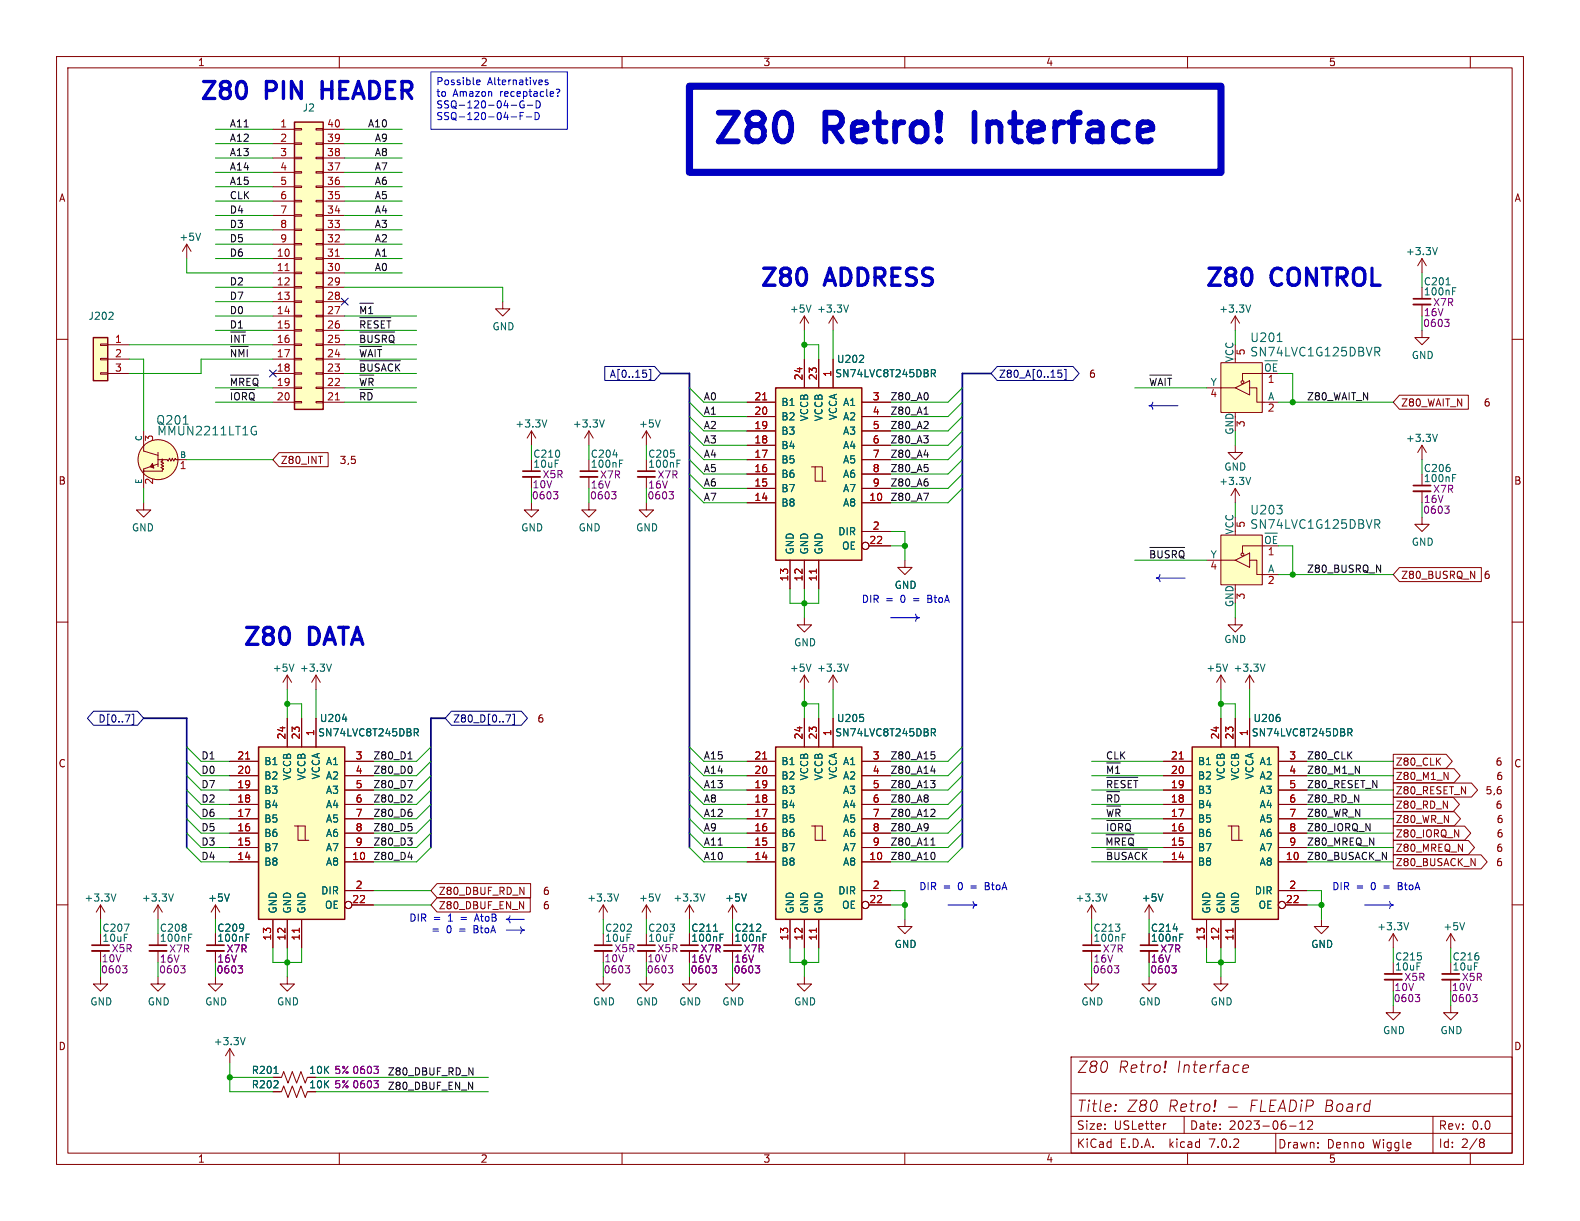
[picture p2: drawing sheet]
<svg xmlns="http://www.w3.org/2000/svg" width="279mm" height="216mm" viewBox="0 0 279 216" stroke-linecap="round" stroke-linejoin="round" font-family="sans-serif">
<g fill="none" stroke="#840000" stroke-width=".18">
<path d="M10 10h259.4v195.9h-259.4zM12 12h255.4v191.9h-255.4zM60 10v2M110 10v2M160 10v2M210 10v2M260 10v2M48.3 22.9h3.8M48.3 25.4h3.8M48.3 27.9h3.8M48.3 38.1h3.8M48.3 35.6h3.8"/>
<path d="M48.3 33h3.8M48.3 30.5h3.8M52.1 38h1.2v.2h-1.2zM52.1 35.4h1.2v.3h-1.2zM52.1 32.9h1.2v.2h-1.2zM52.1 30.4h1.2v.2h-1.2zM52.1 27.8h1.2v.3h-1.2zM52.1 25.3h1.2v.2h-1.2zM52.1 22.7h1.2v.3h-1.2zM55.9 38h1.2v.2h-1.2zM55.9 35.4h1.2v.3h-1.2zM55.9 32.9h1.2v.2h-1.2z"/>
<path d="M55.9 30.4h1.2v.2h-1.2zM55.9 27.8h1.2v.3h-1.2zM55.9 25.3h1.2v.2h-1.2zM55.9 22.7h1.2v.3h-1.2zM57.1 22.9h3.9M57.1 25.4h3.9M57.1 27.9h3.9M57.1 38.1h3.9M57.1 35.6h3.9M57.1 33h3.9M57.1 30.5h3.9M10 60h2"/>
<path d="M33 43.2l-.7 1.3M33 43.2v2.5M33 43.2l.8 1.3M48.3 45.7h3.8M48.3 48.3h3.8M48.3 50.8h3.8M48.3 53.3h3.8M48.3 55.9h3.8M48.3 58.4h3.8M48.3 43.2h3.8M48.3 40.6h3.8M52.1 58.3h1.2v.2h-1.2z"/>
<path d="M52.1 55.8h1.2v.2h-1.2zM52.1 53.2h1.2v.3h-1.2zM52.1 50.7h1.2v.2h-1.2zM52.1 48.1h1.2v.3h-1.2zM52.1 45.6h1.2v.2h-1.2zM52.1 43.1h1.2v.2h-1.2zM52.1 40.5h1.2v.3h-1.2zM55.9 58.3h1.2v.2h-1.2zM55.9 55.8h1.2v.2h-1.2zM55.9 53.2h1.2v.3h-1.2zM55.9 50.7h1.2v.2h-1.2zM55.9 48.1h1.2v.3h-1.2z"/>
<path d="M55.9 45.6h1.2v.2h-1.2zM55.9 43.1h1.2v.2h-1.2zM55.9 40.5h1.2v.3h-1.2zM57.1 45.7h3.9M57.1 48.3h3.9M57.1 50.8h3.9M57.1 53.3h3.9M57.1 55.9h3.9M57.1 58.4h3.9M57.1 43.2h3.9M57.1 40.6h3.9M88.9 53.3v1.3h1.3l-1.3 1.3-1.3-1.3h1.3"/>
<path d="M142.2 55.9v2.5M142.2 55.9l-.7 1.3M142.2 55.9l.8 1.3M147.3 55.9v2.5M147.3 55.9l-.7 1.3M147.3 55.9l.8 1.3M218.4 55.9l.8 1.3M218.4 55.9v2.5M218.4 55.9l-.7 1.3M251.5 58.4v1.3h1.2l-1.2 1.3-1.3-1.3h1.3M251.5 45.7v2.6M251.5 53.8v2.1"/>
<path d="M251.5 45.7l-.8 1.3M251.5 45.7l.7 1.3M267.4 60h2M17.8 65.9h1.2v.3h-1.2zM17.8 63.4h1.2v.2h-1.2zM17.8 60.8h1.2v.3h-1.2zM19 61h3.9M19 63.5h3.9M19 66h3.9M25.4 76.2v3.6l2.5 .7M27.9 80v2.6M48.3 61h3.8"/>
<path d="M48.3 63.5h3.8M48.3 66h3.8M48.3 68.6h3.8M48.3 71.1h3.8M52.1 71h1.2v.2h-1.2zM52.1 68.5h1.2v.2h-1.2zM52.1 65.9h1.2v.3h-1.2zM52.1 63.4h1.2v.2h-1.2zM52.1 60.8h1.2v.3h-1.2zM55.9 71h1.2v.2h-1.2zM55.9 68.5h1.2v.2h-1.2zM55.9 65.9h1.2v.3h-1.2z"/>
<path d="M55.9 63.4h1.2v.2h-1.2zM55.9 60.8h1.2v.3h-1.2zM57.1 61h3.9M57.1 63.5h3.9M57.1 66h3.9M57.1 68.6h3.9M57.1 71.1h3.9M94 76.2l-.8 1.3M94 76.2v2.5M94 76.2l.7 1.3M104.1 76.2v2.5M104.1 76.2l-.7 1.3"/>
<path d="M104.1 76.2l.8 1.3M114.3 76.2v2.5M114.3 76.2l-.8 1.3M114.3 76.2l.8 1.3M132.1 71.1h5.1M132.1 78.7h5.1M132.1 76.2h5.1M132.1 73.7h5.1M142.2 63.5v5.1M144.8 63.5v5.1M147.3 63.5v5.1M152.4 71.1h5.1"/>
<path d="M152.4 78.7h5.1M152.4 76.2h5.1M152.4 73.7h5.1M213.4 68.6h5M215.9 64.1h7.3v8.8h-7.3zM218.4 68.6l2.6-1.3v2.6zM218.4 78.7v1.3h-1.2l1.2 1.3 1.3-1.3h-1.3M221 68.6h1.2v2.5h3.9M223.5 66h-3.8v1.3M247.5 69.9h12.2v2.5h-12.2l-1.1-1.3zM251.5 78.7v2.6M251.5 78.7l-.8 1.3"/>
<path d="M251.5 78.7l.7 1.3M25.4 88.9v1.3h-1.3l1.3 1.2 1.3-1.2h-1.3M27.9 81.3h1.7l.1 .2 .3-.5 .2 .5 .3-.5 .2 .5 .3-.5 .1 .3h.6M27.9 82l-2.5 .9v3.5M28.7 81.3v.2l-.3 .2 .6 .2-.6 .3 .6 .2-.6 .3 .6 .2-.3 .2v.2h-3.3M49.3 80h8.7v2.5h-8.7l-1-1.2zM94 88.9v1.3h1.2l-1.2 1.2-1.3-1.2h1.3M94 84.3v2.1M104.1 88.9v1.3h1.3l-1.3 1.2-1.2-1.2h1.2M104.1 84.3v2.1M114.3 88.9v1.3h1.3l-1.3 1.2-1.3-1.2h1.3M114.3 84.3v2.1"/>
<path d="M132.1 88.9h5.1M132.1 86.4h5.1M132.1 83.8h5.1M132.1 81.3h5.1M139.7 99.1v5M142.2 99.1v5M143.5 82.6h.6v2.5h1.9M144.1 82.6h1.3v2.5M144.8 99.1v5M152.4 88.9h5.1M152.4 86.4h5.1M152.4 83.8h5.1"/>
<path d="M152.4 81.3h5.1M152.4 94h5.1M153.7 96.5h3.8M160 99.1v1.2h1.3l-1.3 1.3-1.3-1.3h1.3M213.4 99.1h5M215.9 94.6h7.3v8.8h-7.3zM218.4 99.1l2.6-1.3v2.5zM218.4 86.4v2.5M218.4 86.4l.8 1.2M218.4 86.4l-.7 1.2M221 99.1h1.2v2.5h3.9M223.5 96.5h-3.8v1.3"/>
<path d="M251.5 91.4v1.3h1.2l-1.2 1.3-1.3-1.3h1.3M251.5 86.9v2M10 110h2M50.8 119.4l-.8 1.3M50.8 119.4v2.5M50.8 119.4l.8 1.3M55.9 119.4l-.8 1.3M55.9 119.4v2.5M55.9 119.4l.7 1.3M142.2 109.2v1.3h1.3l-1.3 1.3-1.2-1.3h1.2M142.2 119.4l-.7 1.3M142.2 119.4v2.5"/>
<path d="M142.2 119.4l.8 1.3M147.3 119.4v2.5M147.3 119.4l-.7 1.3M147.3 119.4l.8 1.3M215.9 119.4l-.8 1.3M215.9 119.4v2.5M215.9 119.4l.8 1.3M218.4 109.2v1.3h-1.2l1.2 1.3 1.3-1.3h-1.3M221 119.4l-.8 1.3M221 119.4v2.5M221 119.4l.7 1.3M247.5 100.4h14.5v2.4h-14.5l-1.1-1.2z"/>
<path d="M267.4 110h2M40.6 139.7h5.1M40.6 137.2h5.1M40.6 134.6h5.1M50.8 127v5.1M53.3 127v5.1M55.9 127v5.1M61 139.7h5M61 137.2h5M61 134.6h5M132.1 139.7h5.1M132.1 137.2h5.1"/>
<path d="M132.1 134.6h5.1M142.2 127v5.1M144.8 127v5.1M147.3 127v5.1M152.4 139.7h5.1M152.4 137.2h5.1M152.4 134.6h5.1M205.7 139.7h5.1M205.7 137.2h5.1M205.7 134.6h5.1M215.9 127v5.1M218.4 127v5.1"/>
<path d="M221 127v5.1M226.1 139.7h5M226.1 137.2h5M226.1 134.6h5M246.4 138.5h13.8l1.1 1.2-1.1 1.2h-13.8zM246.4 135.9h10.7l1.1 1.3-1.1 1.2h-10.7zM246.4 133.4h9.3l1.1 1.2-1.1 1.3h-9.3zM255.4 136.6l.7 1.2v-1.2M10 160h2M40.6 152.4h5.1M40.6 149.9h5.1M40.6 147.3h5.1"/>
<path d="M40.6 144.8h5.1M40.6 142.2h5.1M52.1 146.1h.6v2.5h1.9M52.7 146.1h1.3v2.5M61 152.4h5M61 149.9h5M61 147.3h5M61 144.8h5M61 142.2h5M61 157.5h5M77.3 156.2h16.5v2.5h-16.5l-1.1-1.2zM77.3 158.8h16.5v2.5h-16.5l-1.1-1.3z"/>
<path d="M132.1 152.4h5.1M132.1 149.9h5.1M132.1 147.3h5.1M132.1 144.8h5.1M132.1 142.2h5.1M143.5 146.1h.6v2.5h1.9M144.1 146.1h1.3v2.5M152.4 152.4h5.1M152.4 149.9h5.1M152.4 147.3h5.1M152.4 144.8h5.1M152.4 142.2h5.1"/>
<path d="M152.4 157.5h5.1M205.7 152.4h5.1M205.7 149.9h5.1M205.7 147.3h5.1M205.7 144.8h5.1M205.7 142.2h5.1M217.2 146.1h.6v2.5h1.9M217.8 146.1h1.3v2.5M226.1 152.4h5M226.1 149.9h5M226.1 147.3h5M226.1 144.8h5"/>
<path d="M226.1 142.2h5M226.1 157.5h5M246.4 146.1h12.6l1.1 1.2-1.1 1.3h-12.6zM246.4 151.2h15.5l1.1 1.2-1.1 1.2h-15.5zM246.4 148.6h13.3l1 1.3-1 1.2h-13.3zM246.4 141h10.6l1.1 1.2-1.1 1.3h-10.6zM246.4 143.5h10.8l1.1 1.3-1.1 1.2h-10.8zM267.4 160h2M17.8 172.7v1.3h1.2l-1.2 1.3-1.3-1.3h1.3M17.8 160v2.6M17.8 168.1v2.1M17.8 160l-.8 1.3"/>
<path d="M17.8 160l.7 1.3M27.9 172.7v1.3h1.3l-1.3 1.3-1.2-1.3h1.2M27.9 160v2.6M27.9 168.1v2.1M27.9 160l-.7 1.3M27.9 160l.8 1.3M38.1 172.7v1.3h1.3l-1.3 1.3-1.3-1.3h1.3M38.1 160v2.6M38.1 168.1v2.1M38.1 160l-.8 1.3M38.1 160l.8 1.3M48.3 162.6v5"/>
<path d="M50.8 172.7v1.3h1.3l-1.3 1.3-1.3-1.3h1.3M50.8 162.6v5M53.3 162.6v5M62.2 160h3.8M106.7 172.7v1.3h1.2l-1.2 1.3-1.3-1.3h1.3M106.7 160l-.8 1.3M106.7 160v2.6M106.7 168.1v2.1M106.7 160l.7 1.3M114.3 172.7v1.3h1.3l-1.3 1.3-1.3-1.3h1.3M114.3 160l-.8 1.3M114.3 160v2.6"/>
<path d="M114.3 168.1v2.1M114.3 160l.8 1.3M121.9 172.7v1.3h1.3l-1.3 1.3-1.3-1.3h1.3M121.9 160l-.7 1.3M121.9 160v2.6M121.9 168.1v2.1M121.9 160l.8 1.3M129.5 172.7v1.3h1.3l-1.3 1.3-1.2-1.3h1.2M129.5 160l-.7 1.3M129.5 160v2.6M129.5 168.1v2.1M129.5 160l.8 1.3"/>
<path d="M139.7 162.6v5M142.2 172.7v1.3h1.3l-1.3 1.3-1.2-1.3h1.2M142.2 162.6v5M144.8 162.6v5M153.7 160h3.8M160 162.6v1.2h1.3l-1.3 1.3-1.3-1.3h1.3M193 172.7v1.3h1.3l-1.3 1.3-1.2-1.3h1.2M193 160v2.6M193 168.1v2.1M193 160l-.7 1.3M193 160l.8 1.3M203.2 172.7v1.3h1.3l-1.3 1.3-1.3-1.3h1.3"/>
<path d="M203.2 160l-.8 1.3M203.2 160v2.6M203.2 168.1v2.1M203.2 160l.8 1.3M213.4 162.6v5M215.9 172.7v1.3h1.3l-1.3 1.3-1.3-1.3h1.3M215.9 162.6v5M218.4 162.6v5M227.3 160h3.8M233.7 162.6v1.2h1.2l-1.2 1.3-1.3-1.3h1.3M246.4 177.8v1.3h1.2l-1.2 1.2-1.3-1.2h1.3M246.4 165.1v2.5"/>
<path d="M246.4 173.2v2.1M246.4 165.1l-.8 1.3M246.4 165.1l.7 1.3M256.5 177.8v1.3h1.3l-1.3 1.2-1.2-1.2h1.2M256.5 165.1v2.5M256.5 173.2v2.1M256.5 165.1l-.7 1.3M256.5 165.1l.8 1.3M40.6 185.4l-.7 1.3M40.6 185.4v2.6M40.6 185.4l.8 1.3M48.3 190.5h1.5l.4-1 .7 2 .8-2 .8 2 .7-2 .8 2 .4-1"/>
<path d="M48.3 193h1.5l.4-1 .7 2.1 .8-2.1 .8 2.1 .7-2.1 .8 2.1 .4-1.1M189.4 186.9h78v17h-78zM189.4 197.4h78M189.4 193.4h78M206.2 198.7l-.3 .1M209.4 197.4v3M217.3 195.8h1.5M219.8 189l1-.2-.1-.4-.5-.1-.4 .3v.9l.2 .1 .6-.1M228 199.1h1.2M229.8 199.7h.9M229.8 198.6l.5-.4v1.5M231.3 198.3l.5-.1 .2 .1 .1 .3-.9 1.1h.9"/>
<path d="M253.4 197.4v6.5M60 203.9v2M110 203.9v2M160 203.9v2M189.4 200.4h78M210 203.9v2M225.6 200.4v3.5M260 203.9v2M261.9 201.4h.3l.3 .3-.3 .3M261.9 202h.3M262.2 202l.2 .2 .1 .4-.3 .3h-.3"/>
<circle cx="219.7" cy="67.6" r=".25"/>
<circle cx="25.4" cy="83.3" r=".08"/>
<circle cx="27.9" cy="81.3" r="3.5"/>
<circle cx="28.7" cy="81.3" r=".1"/>
<circle cx="153" cy="96.5" r=".63"/>
<circle cx="219.7" cy="98" r=".25"/>
<circle cx="61.6" cy="160" r=".63"/>
<circle cx="153" cy="160" r=".63"/>
<circle cx="226.7" cy="160" r=".63"/>
</g>
<g fill="#ffffc2" stroke="#ffffc2" stroke-width=".18">
<path d="M52.1 21.6h5v50.8h-5z"/>
<path d="M215.9 94.6h7.3v8.8h-7.3z"/>
<path d="M16.5 59.7h2.5v7.6h-2.5z"/>
<path d="M215.9 64.1h7.3v8.8h-7.3z"/>
<path d="M45.7 132.1h15.3v30.5h-15.3z"/>
<path d="M137.2 68.6h15.2v30.5h-15.2z"/>
<path d="M210.8 132.1h15.3v30.5h-15.3z"/>
<path d="M137.2 132.1h15.2v30.5h-15.2z"/>
<circle cx="27.9" cy="81.3" r="3.5"/>
</g>
<path d="M52.1 21.6h5v50.8h-5zM16.5 59.7h2.5v7.6h-2.5zM137.2 68.6h15.2v30.5h-15.2zM45.7 132.1h15.3v30.5h-15.3zM137.2 132.1h15.2v30.5h-15.2zM210.8 132.1h15.3v30.5h-15.3z" fill="none" stroke="#840000" stroke-width=".25"/>
<path d="M50.4 47.9h.7M59.3 45.3h.7M59.3 70.7h.7M134.9 70.7h.7M144.4 100.6v.8M43.4 134.2h.7M134.9 134.2h.7M208.5 134.2h.7M52.9 164.1v.8M144.4 164.1v.8M218 164.1v.8" fill="none" stroke="#a90000" stroke-width=".18"/>
<g fill="none" stroke="#840000" stroke-width=".33">
<path d="M249.9 53.8h3.1M92.5 84.3h3M102.6 84.3h3.1M112.8 84.3h3M249.9 86.9h3.1M16.3 168.1h3M26.4 168.1h3.1M36.6 168.1h3M105.2 168.1h3M112.8 168.1h3M120.4 168.1h3M128 168.1h3.1"/>
<path d="M191.5 168.1h3.1M201.7 168.1h3M244.9 173.2h3M255 173.2h3.1"/>
</g>
<g fill="none" stroke="#840000" stroke-width=".3">
<path d="M249.9 52.8h3.1M92.5 83.3h3M102.6 83.3h3.1M112.8 83.3h3M249.9 85.9h3.1M16.3 167.1h3M26.4 167.1h3.1M36.6 167.1h3M105.2 167.1h3M112.8 167.1h3M120.4 167.1h3M128 167.1h3.1"/>
<path d="M191.5 167.1h3.1M201.7 167.1h3M244.9 172.2h3M255 172.2h3.1"/>
</g>
<g fill="none" stroke="#006464" stroke-width=".18">
<path d="M19.2 56.5h.8M19.9 55.3v.4M35.5 41.2l-.5 1.3M143.4 53.9l-.4 1.3M150 53.9l-.4 1.3M221.2 53.9l-.5 1.3M254.2 43.8l-.4 1.2M255.7 50.4h.7M256.9 50.9h.6M44.9 75.4l.4 .1M45.1 76.3h.2v.5l-.4 .1M96.7 74.2l-.4 1.3"/>
<path d="M106.9 74.2l-.5 1.3M116.7 74.2l-.4 1.3M151.9 64.1h.8M152.7 62.9v.5M164.7 65.4h.5l.2 .2-.1 .4h-.6M165 66l.4 .6M225.9 60.4h.8M243.1 61.4h.6l.3 .3-.1 .4-.8 .1M243.5 62.2l.5 .7M254.2 76.8l-.4 1.3M109.5 81.4h.7M119.7 81.4h.6"/>
<path d="M221.2 84.4l-.5 1.3M243.1 91.9h.6l.3 .3-.1 .4-.8 .1M243.5 92.7l.5 .7M256.9 83.9h.6M52 117.4l-.4 1.3M58.6 117.4l-.4 1.3M143.4 117.4l-.4 1.3M150 117.4l-.4 1.3M217.1 117.4l-.4 1.3M223.7 117.4l-.4 1.3M60.6 127.2h.7M73.3 128.9h.4l.3 .2-.1 .4h-.6"/>
<path d="M73.6 129.5l.4 .6M152.7 126.9v.6M164.7 128.9h.5l.2 .2-.1 .4h-.6M165 129.5l.4 .6M226.3 126.9v.6M238.4 128.9h.4l.3 .2-.1 .4h-.6M238.7 129.5l.4 .6M20.5 158.1l-.4 1.2M30.7 158.1l-.5 1.2M40.5 158.1l-.4 1.2M109.4 158.1l-.4 1.2M116.7 158.1l-.4 1.2"/>
<path d="M124.6 158.1l-.4 1.2M132 158.1l-.4 1.2M195.8 158.1l-.5 1.2M205.6 158.1l-.4 1.2M33.3 165.2h.7M43.5 165.2h.6M126.2 164.7h.7M127.3 165.2h.6M134.9 165.2h.7M198.4 165.2h.7M208.6 165.2h.6M249.1 163.1l-.4 1.3"/>
<path d="M259 163.1l-.4 1.3M43.4 183.5l-.5 1.2M48.5 189.8h.7"/>
</g>
<g fill="none" stroke="#840084" stroke-width=".18">
<path d="M255.5 56.5h.8l-.5 .5M256 57l.3 .2v.3l-.3 .2M97.9 86.9h.7l-.4 .5M98.4 87.4l.2 .3v.3l-.2 .2M108.1 86.9h.8l-.4 .5M108.7 87.4l.2 .3v.3l-.2 .2M118.3 86.9h.8l-.4 .5M118.9 87.4l.2 .3v.3l-.2 .2M255.5 89.5h.8l-.5 .5M256 90l.3 .2v.3l-.3 .3M21.7 170.8h.7l-.4 .5M22.2 171.3l.2 .2v.3l-.2 .2"/>
<path d="M31.9 170.8h.8l-.4 .5M32.5 171.3l.2 .2v.3l-.2 .2M42.1 170.8h.8l-.4 .5M42.7 171.3l.2 .2v.3l-.2 .2M110.6 170.8h.7l-.4 .5M111.1 171.3l.2 .2v.3l-.2 .2M118.2 170.8h.8l-.5 .5M118.7 171.3l.3 .2v.3l-.3 .2M125.9 170.8h.8l-.4 .5M126.5 171.3l.2 .2v.3l-.2 .2M133.5 170.8h.8l-.4 .5M134.1 171.3l.2 .2v.3l-.2 .2"/>
<path d="M197 170.8h.8l-.4 .5M197.6 171.3l.2 .2v.3l-.2 .2M207.2 170.8h.8l-.4 .5M207.8 171.3l.2 .2v.3l-.2 .2M250.3 175.8h.7l-.4 .5M250.8 176.3l.2 .3v.3l-.2 .2M260.4 175.8h.8l-.4 .5M261 176.3l.2 .3v.3l-.2 .2M66.1 188.5h.8l-.4 .5M66.1 191.1h.8l-.4 .5M66.7 189l.2 .3v.3l-.2 .2M66.7 191.6l.2 .2v.3l-.2 .3"/>
</g>
<path d="M27 81.9l.2 .9-.7-.2z" fill="#840000" stroke="#840000" stroke-width=".18"/>
<g fill="none" stroke="#000084" stroke-width=".18">
<path d="M60.4 52.7l1.2 1.2M61.6 52.7l-1.2 1.2M47.7 65.4l1.2 1.2M48.9 65.4l-1.2 1.2M106.9 64.8h8.9l1 1.2-1 1.3h-8.9zM114.3 66.1v.5M114.8 65.3h.3v1.8h-.3M176.3 64.8h13.4l1.1 1.2-1.1 1.3h-13.4l-1-1.3zM187.1 65.4h.6M187.2 65.9h.3l.3 .3-.1 .5h-.5M188.2 65.3h.3v1.8h-.3M16.5 125.8h7.8l1.1 1.2-1.1 1.2h-7.8l-1-1.2z"/>
<path d="M23.3 126.3h.3v1.8h-.3M79.8 125.8h12.4l1.1 1.2-1.1 1.2h-12.4l-1.1-1.2zM89.5 126.4h.8l-.5 1.3M90.7 126.3h.3v1.8h-.3"/>
</g>
<g fill="none" stroke="#0f0f0f" stroke-width=".18">
<path d="M40.8 58.7h2.6M63.6 58.7h6.2M63.6 53.6h2.4M63.6 56.2h5.5M40.8 66.3h4.9M40.8 68.9h4.2M40.8 61.2h3.1M63.6 61.2h3.9M63.6 63.8h7.2M163.4 73.2h.7M203.3 66.3h3.9M203.3 96.8h6.2"/>
<path d="M72.1 138h.8l-.5 1.3M72.1 134.2h.8M164.6 138h.7l-.4 .5M164.6 136.3h.8M164.7 132.9h.6M165.1 133.4l.2 .3v.3l-.2 .2M165.1 138.5l.2 .2v.3l-.2 .3M165.2 135.9v.8M195.7 137.4h5.5M239.7 135.5l.7 1.2v-1.2M72.1 141.8h.8M72.1 151.6h.8"/>
<path d="M72.8 140.7v.4M164.6 149.4h.7M164.9 148.4l.1-.2v1.2M165.1 143.1l.2 .2v.3l-.7 .8h.7M165.2 150.8l.1 .4-.1 .7M195.6 147.6h4.9M195.7 145.1h4.3M195.7 150.1h7.2"/>
</g>
<g fill="none" stroke="#0000c2" stroke-width=".18">
<path d="M76.2 12.7h24.1v10.2h-24.1zM84.3 14.9h.5M84.3 14.2l.4-.1 .2 .3-.6 .2M90.4 18.6h1M92 18.1a.57 .57 0 0 0 0 .8 .57 .57 0 0 0 .7 .1v-.4h-.2M92.6 19.9h-.6v1.3M93.2 18.6h1M94.6 19.9a.64 .64 0 0 1 .8 .6 .64 .64 0 0 1-.8 .7zM94.8 17.8v1.3l.6-.2 .1-.3v-.5M96.9 14.2l-.3-.1-.2 .2v.2l.5 .1v.3h-.5M98.4 15.8h.4l.2 .2-.4 .6M98.6 16.9v.1"/>
<path d="M90.4 20.7h1M92 20.5h.4M93.1 20.7h.9M203.2 71.7h5.1M203.2 71.7a.65 .65 0 0 1 .7 .7M203.8 71.1a.63 .63 0 0 1-.6 .6M157.5 109.2h5.1M161.9 108.6a.65 .65 0 0 0 .7 .6M162.6 109.2h-.1a.62 .62 0 0 0-.6 .7M204.5 102.2a.65 .65 0 0 1 .6 .7M205.1 101.6a.63 .63 0 0 1-.6 .6h5.1M172.1 159.4a.65 .65 0 0 0 .6 .6"/>
<path d="M245.7 159.4a.65 .65 0 0 0 .7 .6M83.8 163.7v1.2h.5M83.8 164.3h.4M89.5 164.5h3.2M89.5 162.6h3.2M89.5 162.6a.63 .63 0 0 1 .7 .6M90.2 161.9a.64 .64 0 0 1-.7 .7M92.1 163.8a.64 .64 0 0 0 .6 .7M92.7 164.5a.63 .63 0 0 0-.6 .6M167.6 160h5.1M172.7 160a.63 .63 0 0 0-.6 .7M241.3 160h5.1"/>
<path d="M246.4 160a.63 .63 0 0 0-.7 .7"/>
</g>
<path d="M121.9 15.2h94v15.3h-94z" fill="none" stroke="#0000c2" stroke-width="1.3"/>
<path d="M116.8 66h5.1v83.9M175.3 66h-5.1v83.9M25.4 127h7.6v22.9M78.7 127h-2.5v22.9" fill="none" stroke="#000084" stroke-width=".3"/>
<g fill="none" stroke="#009600" stroke-width=".18">
<path d="M38.1 27.9h10.2M38.1 22.9h10.2M38.1 25.4h10.2M38.1 30.5h10.2M38.1 35.6h10.2M38.1 33h10.2M38.1 38.1h10.2M61 27.9h10.1M61 22.9h10.1M61 25.4h10.1M61 30.5h10.1M61 35.6h10.1"/>
<path d="M61 33h10.1M61 38.1h10.1M33 45.7v2.6h15.3M38.1 40.6h10.2M38.1 43.2h10.2M38.1 50.8h10.2M38.1 55.9h10.2M38.1 45.7h10.2M38.1 58.4h10.2M38.1 53.3h10.2M61 40.6h10.1M61 48.3h10.1"/>
<path d="M61 43.2h10.1M61 50.8h27.9v2.5M61 55.9h12.7M61 45.7h10.1M61 58.4h12.7M142.2 58.4v5.1M147.3 58.4v5.1M218.4 58.4v2.6M251.5 48.3v2.5M251.5 55.9v2.5M22.9 63.5h2.5v12.7M22.9 61h25.4"/>
<path d="M38.1 71.1h10.2M38.1 68.6h10.2M48.3 63.5h-12.7v2.5h-12.7M61 63.5h12.7M61 71.1h12.7M61 68.6h12.7M61 66h12.7M61 61h12.7M94 78.7v2.6M104.1 78.7v2.6M114.3 78.7v2.6M121.9 68.6l2.6 2.5h7.6"/>
<path d="M121.9 78.7l2.6 2.6h7.6M121.9 76.2l2.6 2.5h7.6M121.9 73.7l2.6 2.5h7.6M121.9 71.1l2.6 2.6h7.6M142.2 61h2.6v2.5M170.2 68.6l-2.6 2.5h-10.1M170.2 78.7l-2.6 2.6h-10.1M170.2 76.2l-2.6 2.5h-10.1M170.2 73.7l-2.6 2.5h-10.1M170.2 71.1l-2.6 2.6h-10.1M200.7 68.6h12.7M218.4 76.2v2.5"/>
<path d="M226.1 71.1h20.3M228.6 66v5.1M25.4 86.4v2.5M33 81.3h15.3M94 86.4v2.5M104.1 86.4v2.5M114.3 86.4v2.5M121.9 81.3l2.6 2.5h7.6M121.9 83.8l2.6 2.6h7.6M121.9 86.4l2.6 2.5h7.6M157.5 94h2.5v5.1M157.5 96.5h2.5"/>
<path d="M170.2 81.3l-2.6 2.5h-10.1M170.2 83.8l-2.6 2.6h-10.1M170.2 86.4l-2.6 2.5h-10.1M200.7 99.1h12.7M218.4 88.9v2.5M228.6 96.5v5.1M251.5 81.3v2.5M251.5 88.9v2.5M139.7 104.1v2.6h5.1v-2.6M142.2 104.1v5.1M218.4 106.7v2.5M226.1 101.6h20.3"/>
<path d="M33 139.7l2.6 2.5h5M33 137.2l2.6 2.5h5M33 134.6l2.6 2.6h5M33 132.1l2.6 2.5h5M50.8 124.5h2.5v2.5M50.8 121.9v5.1M55.9 121.9v5.1M76.2 139.7l-2.5 2.5h-7.7M76.2 137.2l-2.5 2.5h-7.7M76.2 134.6l-2.5 2.6h-7.7M76.2 132.1l-2.5 2.5h-7.7M121.9 139.7l2.6 2.5h7.6"/>
<path d="M121.9 137.2l2.6 2.5h7.6M121.9 134.6l2.6 2.6h7.6M121.9 132.1l2.6 2.5h7.6M142.2 121.9v5.1M142.2 124.5h2.6v2.5M147.3 121.9v5.1M170.2 139.7l-2.6 2.5h-10.1M170.2 137.2l-2.6 2.5h-10.1M170.2 134.6l-2.6 2.6h-10.1M170.2 132.1l-2.6 2.5h-10.1M193 139.7h12.7M193 137.2h12.7"/>
<path d="M193 134.6h12.7M215.9 124.5h2.5v2.5M215.9 121.9v5.1M221 121.9v5.1M231.1 139.7h15.3M231.1 137.2h15.3M231.1 134.6h15.3M33 149.9l2.6 2.5h5M33 142.2l2.6 2.6h5M33 144.8l2.6 2.5h5M33 147.3l2.6 2.6h5M66 157.5h10.2"/>
<path d="M76.2 149.9l-2.5 2.5h-7.7M76.2 142.2l-2.5 2.6h-7.7M76.2 144.8l-2.5 2.5h-7.7M76.2 147.3l-2.5 2.6h-7.7M121.9 149.9l2.6 2.5h7.6M121.9 142.2l2.6 2.6h7.6M121.9 144.8l2.6 2.5h7.6M121.9 147.3l2.6 2.6h7.6M157.5 157.5h2.5v5.1M170.2 149.9l-2.6 2.5h-10.1M170.2 142.2l-2.6 2.6h-10.1M170.2 144.8l-2.6 2.5h-10.1"/>
<path d="M170.2 147.3l-2.6 2.6h-10.1M193 152.4h12.7M193 144.8h12.7M193 142.2h12.7M193 147.3h12.7M193 149.9h12.7M231.1 152.4h15.3M231.1 157.5h2.6v5.1M231.1 144.8h15.3M231.1 142.2h15.3M231.1 147.3h15.3M231.1 149.9h15.3"/>
<path d="M17.8 162.6v2.5M17.8 170.2v2.5M27.9 162.6v2.5M27.9 170.2v2.5M38.1 162.6v2.5M38.1 170.2v2.5M48.3 167.6v2.6h5v-2.6M50.8 167.6v5.1M66 160h10.2M106.7 162.6v2.5M106.7 170.2v2.5M114.3 162.6v2.5"/>
<path d="M114.3 170.2v2.5M121.9 162.6v2.5M121.9 170.2v2.5M129.5 162.6v2.5M129.5 170.2v2.5M139.7 167.6v2.6h5.1v-2.6M142.2 167.6v5.1M157.5 160h2.5M193 162.6v2.5M193 170.2v2.5M203.2 162.6v2.5M203.2 170.2v2.5"/>
<path d="M213.4 167.6v2.6h5v-2.6M215.9 167.6v5.1M231.1 160h2.6M246.4 167.6v2.6M246.4 175.3v2.5M256.5 167.6v2.6M256.5 175.3v2.5M40.6 188v5h7.7M40.6 190.5h7.7M55.9 193h30.5M55.9 190.5h30.5"/>
</g>
<g fill="#009600" stroke="#009600" stroke-width=".18">
<circle cx="142.2" cy="106.7" r=".46"/>
<circle cx="142.2" cy="124.5" r=".46"/>
<circle cx="142.2" cy="170.2" r=".46"/>
<circle cx="50.8" cy="170.2" r=".46"/>
<circle cx="40.6" cy="190.5" r=".46"/>
<circle cx="50.8" cy="124.5" r=".46"/>
<circle cx="160" cy="96.5" r=".46"/>
<circle cx="142.2" cy="61" r=".46"/>
<circle cx="228.6" cy="71.1" r=".46"/>
<circle cx="228.6" cy="101.6" r=".46"/>
<circle cx="215.9" cy="170.2" r=".46"/>
<circle cx="215.9" cy="124.5" r=".46"/>
<circle cx="160" cy="160" r=".46"/>
<circle cx="233.7" cy="160" r=".46"/>
</g>
<g font-size="7.1" fill="#0000c2">
<text x="126.4" y="27.3">Z80</text>
<text x="146.3" y="27.3">Retro!</text>
<text x="174.2" y="27.3">Interface</text>
</g>
<g font-size="4.2" fill="#0000c2">
<text x="35.6" y="17.8">Z80</text>
<text x="47.3" y="17.8">PIN</text>
<text x="58.1" y="17.8">HEADER</text>
<text x="134.6" y="50.8">Z80</text>
<text x="146.4" y="50.8">ADDRESS</text>
<text x="213.4" y="50.8">Z80</text>
<text x="225.1" y="50.8">CONTROL</text>
<text x="43.2" y="114.3">Z80</text>
<text x="54.9" y="114.3">DATA</text>
</g>
<g font-size="2.8" fill="#840000">
<text x="190.4" y="189.9">Z80</text>
<text x="197.6" y="189.9">Retro!</text>
<text x="207.9" y="189.9">Interface</text>
<text x="190.4" y="196.8">Title:</text>
<text x="199.2" y="196.8">Z80</text>
<text x="206.4" y="196.8">Retro!</text>
<text x="220.6" y="196.8">FLEADiP Board</text>
</g>
<g font-size="2.1" fill="#006464">
<text x="221" y="60.6">U201</text>
<text x="221" y="63.2">SN74LVC1G125DBVR</text>
<text x="27.6" y="75.2">Q201</text>
<text x="27.7" y="77.2">MMUN2211LT1G</text>
<text x="221" y="91.1">U203</text>
<text x="221" y="93.7">SN74LVC1G125DBVR</text>
</g>
<g font-size="2.1" fill="#840000">
<text x="190.4" y="203.1">KiCad</text>
<text x="190.4" y="199.9">Size:</text>
<text x="197" y="199.9">USLetter</text>
<text x="198.1" y="203.1">E.D.A.</text>
<text x="206.8" y="203.1">kicad</text>
<text x="210.4" y="199.9">Date:</text>
<text x="213.9" y="203.1">7.0.2</text>
<text x="217.3" y="199.9">2023-06-12</text>
<text x="226" y="203.2">Drawn:</text>
<text x="234.7" y="203.2">Denno</text>
<text x="242.7" y="203.2">Wiggle</text>
<text x="254.4" y="199.9">Rev:</text>
<text x="254.4" y="203.1">Id:</text>
<text x="258.4" y="203.1">2/8</text>
<text x="260.3" y="199.9">0.0</text>
</g>
<g font-size="1.8" fill="#840000">
<text x="35" y="11.8">1</text>
<text x="85" y="11.8">2</text>
<text x="135" y="11.8">3</text>
<text x="185" y="11.8">4</text>
<text x="235" y="11.8">5</text>
<text x="10.4" y="35.8">A</text>
<text x="267.8" y="35.8">A</text>
<text x="192.6" y="67">6</text>
<text x="247.8" y="72">Z80_WAIT_N</text>
<text x="262.4" y="72">6</text>
<text x="49.7" y="82.2">Z80_INT</text>
<text x="60.1" y="82.2">3,5</text>
<text x="10.3" y="85.8">B</text>
<text x="267.7" y="85.8">B</text>
<text x="247.8" y="102.5">Z80_BUSRQ_N</text>
<text x="262.4" y="102.5">6</text>
<text x="95" y="127.9">6</text>
<text x="10.3" y="135.8">C</text>
<text x="246.8" y="135.5">Z80_CLK</text>
<text x="264.5" y="135.5">6</text>
<text x="267.7" y="135.8">C</text>
<text x="246.8" y="140.6">Z80_RESET_N</text>
<text x="246.8" y="138.1">Z80_M1_N</text>
<text x="246.8" y="143.2">Z80_RD_N</text>
<text x="262.7" y="140.6">5,6</text>
<text x="264.5" y="143.2">6</text>
<text x="264.6" y="138.1">6</text>
<text x="246.8" y="148.2">Z80_IORQ_N</text>
<text x="246.8" y="145.7">Z80_WR_N</text>
<text x="264.7" y="148.2">6</text>
<text x="264.7" y="145.7">6</text>
<text x="246.8" y="153.3">Z80_BUSACK_N</text>
<text x="246.8" y="150.8">Z80_MREQ_N</text>
<text x="264.6" y="153.3">6</text>
<text x="264.6" y="150.8">6</text>
<text x="77.6" y="158.4">Z80_DBUF_RD_N</text>
<text x="77.6" y="160.9">Z80_DBUF_EN_N</text>
<text x="96" y="158.4">6</text>
<text x="96" y="160.9">6</text>
<text x="38.4" y="166.7">100nF</text>
<text x="122.2" y="166.7">100nF</text>
<text x="129.8" y="166.7">100nF</text>
<text x="203.5" y="166.7">100nF</text>
<text x="10.3" y="185.8">D</text>
<text x="267.7" y="185.8">D</text>
<text x="54.6" y="190.1">10K</text>
<text x="54.6" y="192.6">10K</text>
<text x="35" y="205.7">1</text>
<text x="85" y="205.7">2</text>
<text x="135" y="205.7">3</text>
<text x="185" y="205.7">4</text>
<text x="235" y="205.7">5</text>
</g>
<g font-size="1.8" fill="#0000c2">
<text x="77.2" y="15.3">Possible</text>
<text x="77.2" y="17.4">to</text>
<text x="80.1" y="17.4">Amazon</text>
<text x="86.2" y="15.3">Alternatives</text>
<text x="88.5" y="17.4">receptacle?</text>
<text x="77.2" y="19.4">SSQ-120-04-G-D</text>
<text x="77.2" y="21.5">SSQ-120-04-F-D</text>
<text x="152.4" y="106.7">DIR =</text>
<text x="159.3" y="106.7">0</text>
<text x="161.6" y="106.7">=</text>
<text x="164.3" y="106.7">BtoA</text>
<text x="162.6" y="157.5">DIR =</text>
<text x="169.5" y="157.5">0</text>
<text x="171.8" y="157.5">=</text>
<text x="174.4" y="157.5">BtoA</text>
<text x="235.6" y="157.5">DIR =</text>
<text x="242.5" y="157.5">0</text>
<text x="244.8" y="157.5">=</text>
<text x="247.5" y="157.5">BtoA</text>
<text x="72.4" y="163">DIR =</text>
<text x="76.8" y="165.1">=</text>
<text x="79.3" y="163">1</text>
<text x="79.4" y="165.1">0</text>
<text x="81.6" y="163">=</text>
<text x="81.7" y="165.1">=</text>
<text x="84.3" y="163">AtoB</text>
<text x="84.4" y="165.1">BtoA</text>
</g>
<g font-size="1.8" fill="#0f0f0f">
<text x="40.6" y="22.6">A11</text>
<text x="64.9" y="22.6">A10</text>
<text x="40.6" y="27.7">A13</text>
<text x="40.6" y="25.1">A12</text>
<text x="66.2" y="27.7">A8</text>
<text x="66.2" y="25.1">A9</text>
<text x="40.6" y="30.2">A14</text>
<text x="40.6" y="35.3">CLK</text>
<text x="40.6" y="32.8">A15</text>
<text x="66.2" y="35.3">A5</text>
<text x="66.2" y="32.8">A6</text>
<text x="66.2" y="30.2">A7</text>
<text x="40.6" y="37.8">D4</text>
<text x="40.6" y="40.4">D3</text>
<text x="66.2" y="37.8">A4</text>
<text x="66.2" y="40.4">A3</text>
<text x="40.6" y="45.5">D6</text>
<text x="40.6" y="42.9">D5</text>
<text x="66.2" y="45.5">A1</text>
<text x="66.2" y="42.9">A2</text>
<text x="66.2" y="48">A0</text>
<text x="40.6" y="53.1">D7</text>
<text x="40.6" y="50.5">D2</text>
<text x="40.6" y="58.2">D1</text>
<text x="40.6" y="55.6">D0</text>
<text x="63.5" y="55.6">~{M1}</text>
<text x="63.5" y="58.2">~{RESET}</text>
<text x="40.6" y="63.2">~{NMI}</text>
<text x="40.6" y="60.7">~{INT}</text>
<text x="63.5" y="65.8">~{BUSACK}</text>
<text x="63.5" y="63.2">~{WAIT}</text>
<text x="63.5" y="60.7">~{BUSRQ}</text>
<text x="40.6" y="68.3">~{MREQ} 19</text>
<text x="40.6" y="70.9">~{IORQ}</text>
<text x="63.5" y="68.3">~{WR}</text>
<text x="63.5" y="70.9">~{RD}</text>
<text x="124.5" y="70.9">A0</text>
<text x="157.5" y="70.9">Z80_A0</text>
<text x="203.2" y="68.3">~{WAIT}</text>
<text x="231.1" y="70.9">Z80_WAIT_N</text>
<text x="124.5" y="75.9">A2</text>
<text x="124.5" y="73.4">A1</text>
<text x="157.5" y="73.4">Z80_A1</text>
<text x="157.5" y="75.9">Z80_A2</text>
<text x="124.5" y="78.5">A3</text>
<text x="124.5" y="83.6">A5</text>
<text x="124.5" y="81">A4</text>
<text x="157.5" y="78.5">Z80_A3</text>
<text x="157.5" y="83.6">Z80_A5</text>
<text x="157.5" y="81">Z80_A4</text>
<text x="124.5" y="88.6">A7</text>
<text x="124.5" y="86.1">A6</text>
<text x="157.5" y="86.1">Z80_A6</text>
<text x="157.5" y="88.6">Z80_A7</text>
<text x="203.2" y="98.8">~{BUSRQ}</text>
<text x="231.1" y="101.3">Z80_BUSRQ_N</text>
<text x="35.5" y="134.4">D1</text>
<text x="35.5" y="136.9">D0</text>
<text x="66" y="134.4">Z80_D1</text>
<text x="66" y="136.9">Z80_D0</text>
<text x="124.5" y="136.9">A14</text>
<text x="124.5" y="134.4">A15</text>
<text x="157.5" y="136.9">Z80_A14</text>
<text x="157.5" y="134.4">Z80_A15</text>
<text x="195.6" y="134.4">CLK</text>
<text x="195.6" y="136.9">~{M1}</text>
<text x="231.1" y="134.4">Z80_CLK</text>
<text x="231.1" y="136.9">Z80_M1_N</text>
<text x="35.5" y="139.4">D7</text>
<text x="35.5" y="142">D2</text>
<text x="66" y="139.4">Z80_D7</text>
<text x="66" y="142">Z80_D2</text>
<text x="124.5" y="139.4">A13</text>
<text x="124.5" y="142">A8</text>
<text x="157.5" y="142">Z80_A8</text>
<text x="157.5" y="139.4">Z80_A13</text>
<text x="195.6" y="139.4">~{RESET}</text>
<text x="195.6" y="142">~{RD}</text>
<text x="231.1" y="139.4">Z80_RESET_N</text>
<text x="231.1" y="142">Z80_RD_N</text>
<text x="35.5" y="144.5">D6</text>
<text x="35.5" y="147.1">D5</text>
<text x="35.5" y="149.6">D3</text>
<text x="66" y="147.1">Z80_D5</text>
<text x="66" y="149.6">Z80_D3</text>
<text x="66" y="144.5">Z80_D6</text>
<text x="124.5" y="147.1">A9</text>
<text x="124.5" y="149.6">A11</text>
<text x="124.5" y="144.5">A12</text>
<text x="157.5" y="149.6">Z80_A11</text>
<text x="157.5" y="147.1">Z80_A9</text>
<text x="157.5" y="144.5">Z80_A12</text>
<text x="195.3" y="149.6">~{MREQ}</text>
<text x="195.6" y="147.1">~{IORQ}</text>
<text x="195.6" y="144.5">~{WR}</text>
<text x="231.1" y="149.6">Z80_MREQ_N</text>
<text x="231.1" y="144.5">Z80_WR_N</text>
<text x="231.1" y="147.1">Z80_IORQ_N</text>
<text x="35.5" y="152.1">D4</text>
<text x="66" y="152.1">Z80_D4</text>
<text x="124.5" y="152.1">A10</text>
<text x="157.5" y="152.1">Z80_A10</text>
<text x="195.6" y="152.1">~{BUSACK}</text>
<text x="231.1" y="152.1">Z80_BUSACK_N</text>
<text x="68.6" y="190.2">Z80_DBUF_RD_N</text>
<text x="68.6" y="192.8">Z80_DBUF_EN_N</text>
</g>
<g font-size="1.8" fill="#a90000">
<text x="49.5" y="22.6">1</text>
<text x="57.8" y="22.6">40</text>
<text x="49.5" y="25.1">2</text>
<text x="49.5" y="27.7">3</text>
<text x="57.8" y="27.7">38</text>
<text x="57.8" y="25.1">39</text>
<text x="49.5" y="30.2">4</text>
<text x="49.5" y="32.8">5</text>
<text x="49.5" y="35.3">6</text>
<text x="57.8" y="35.3">35</text>
<text x="57.8" y="32.8">36</text>
<text x="57.8" y="30.2">37</text>
<text x="49.5" y="37.8">7</text>
<text x="49.5" y="40.4">8</text>
<text x="57.8" y="40.4">33</text>
<text x="57.8" y="37.8">34</text>
<text x="48.9" y="45.5">10</text>
<text x="49.5" y="42.9">9</text>
<text x="57.8" y="45.5">31</text>
<text x="57.8" y="42.9">32</text>
<text x="48.9" y="48">11</text>
<text x="48.9" y="50.5">12</text>
<text x="48.9" y="53.1">13</text>
<text x="57.8" y="53.1">28</text>
<text x="57.8" y="50.5">29</text>
<text x="57.8" y="48">30</text>
<text x="48.9" y="55.6">14</text>
<text x="48.9" y="58.2">15</text>
<text x="57.8" y="58.2">26</text>
<text x="57.8" y="55.6">27</text>
<text x="20.3" y="60.7">1</text>
<text x="20.3" y="63.2">2</text>
<text x="20.3" y="65.8">3</text>
<text x="48.9" y="60.7">16</text>
<text x="48.9" y="63.2">17</text>
<text x="48.9" y="65.8">18</text>
<text x="57.8" y="65.8">23</text>
<text x="57.8" y="63.2">24</text>
<text x="57.8" y="60.7">25</text>
<text x="220.3" y="62.9" transform="rotate(-90 220.3 62.9)">5</text>
<text x="48.9" y="70.9">20</text>
<text x="57.8" y="70.9">21</text>
<text x="57.8" y="68.3">22</text>
<text x="133.3" y="70.9">21</text>
<text x="142" y="67.3" transform="rotate(-90 142 67.3)">24</text>
<text x="144.5" y="67.3" transform="rotate(-90 144.5 67.3)">23</text>
<text x="147.1" y="66.7" transform="rotate(-90 147.1 66.7)">1</text>
<text x="154.3" y="70.9">3</text>
<text x="214" y="70.5">4</text>
<text x="224.1" y="67.9">1</text>
<text x="133.3" y="75.9">19</text>
<text x="133.3" y="73.4">20</text>
<text x="154.3" y="73.4">4</text>
<text x="154.3" y="75.9">5</text>
<text x="220.3" y="75.6" transform="rotate(-90 220.3 75.6)">3</text>
<text x="224.1" y="73">2</text>
<text x="27.3" y="78.1" transform="rotate(-90 27.3 78.1)">3</text>
<text x="31.7" y="83.2">1</text>
<text x="133.3" y="83.6">16</text>
<text x="133.3" y="81">17</text>
<text x="133.3" y="78.5">18</text>
<text x="154.3" y="78.5">6</text>
<text x="154.3" y="81">7</text>
<text x="154.3" y="83.6">8</text>
<text x="27.3" y="85.8" transform="rotate(-90 27.3 85.8)">2</text>
<text x="133.3" y="88.6">14</text>
<text x="133.3" y="86.1">15</text>
<text x="153.7" y="88.6">10</text>
<text x="154.3" y="86.1">9</text>
<text x="154.3" y="93.7">2</text>
<text x="220.3" y="93.4" transform="rotate(-90 220.3 93.4)">5</text>
<text x="153.7" y="96.3">22</text>
<text x="214" y="101">4</text>
<text x="224.1" y="98.4">1</text>
<text x="139.4" y="102.9" transform="rotate(-90 139.4 102.9)">13</text>
<text x="142" y="102.9" transform="rotate(-90 142 102.9)">12</text>
<text x="144.5" y="102.9" transform="rotate(-90 144.5 102.9)">11</text>
<text x="220.3" y="106.1" transform="rotate(-90 220.3 106.1)">3</text>
<text x="224.1" y="103.5">2</text>
<text x="50.5" y="130.8" transform="rotate(-90 50.5 130.8)">24</text>
<text x="53.1" y="130.8" transform="rotate(-90 53.1 130.8)">23</text>
<text x="55.6" y="130.2" transform="rotate(-90 55.6 130.2)">1</text>
<text x="142" y="130.8" transform="rotate(-90 142 130.8)">24</text>
<text x="144.5" y="130.8" transform="rotate(-90 144.5 130.8)">23</text>
<text x="147.1" y="130.2" transform="rotate(-90 147.1 130.2)">1</text>
<text x="215.6" y="130.8" transform="rotate(-90 215.6 130.8)">24</text>
<text x="218.2" y="130.8" transform="rotate(-90 218.2 130.8)">23</text>
<text x="220.7" y="130.2" transform="rotate(-90 220.7 130.2)">1</text>
<text x="41.9" y="136.9">20</text>
<text x="41.9" y="134.4">21</text>
<text x="62.8" y="134.4">3</text>
<text x="62.8" y="136.9">4</text>
<text x="133.3" y="136.9">20</text>
<text x="133.3" y="134.4">21</text>
<text x="154.3" y="134.4">3</text>
<text x="154.3" y="136.9">4</text>
<text x="207" y="136.9">20</text>
<text x="207" y="134.4">21</text>
<text x="227.9" y="134.4">3</text>
<text x="227.9" y="136.9">4</text>
<text x="41.9" y="142">18</text>
<text x="41.9" y="139.4">19</text>
<text x="62.8" y="139.4">5</text>
<text x="62.8" y="142">6</text>
<text x="133.3" y="142">18</text>
<text x="133.3" y="139.4">19</text>
<text x="154.3" y="139.4">5</text>
<text x="154.3" y="142">6</text>
<text x="207" y="142">18</text>
<text x="207" y="139.4">19</text>
<text x="227.9" y="139.4">5</text>
<text x="227.9" y="142">6</text>
<text x="41.9" y="149.6">15</text>
<text x="41.9" y="147.1">16</text>
<text x="41.9" y="144.5">17</text>
<text x="62.8" y="144.5">7</text>
<text x="62.8" y="147.1">8</text>
<text x="62.8" y="149.6">9</text>
<text x="133.3" y="149.6">15</text>
<text x="133.3" y="147.1">16</text>
<text x="133.3" y="144.5">17</text>
<text x="154.3" y="144.5">7</text>
<text x="154.3" y="147.1">8</text>
<text x="154.3" y="149.6">9</text>
<text x="207" y="149.6">15</text>
<text x="207" y="147.1">16</text>
<text x="207" y="144.5">17</text>
<text x="227.9" y="144.5">7</text>
<text x="227.9" y="147.1">8</text>
<text x="227.9" y="149.6">9</text>
<text x="41.9" y="152.1">14</text>
<text x="62.2" y="152.1">10</text>
<text x="133.3" y="152.1">14</text>
<text x="153.7" y="152.1">10</text>
<text x="207" y="152.1">14</text>
<text x="227.3" y="152.1">10</text>
<text x="62.2" y="159.8">22</text>
<text x="62.8" y="157.2">2</text>
<text x="153.7" y="159.8">22</text>
<text x="154.3" y="157.2">2</text>
<text x="227.3" y="159.8">22</text>
<text x="227.9" y="157.2">2</text>
<text x="48" y="166.4" transform="rotate(-90 48 166.4)">13</text>
<text x="50.5" y="166.4" transform="rotate(-90 50.5 166.4)">12</text>
<text x="53.1" y="166.4" transform="rotate(-90 53.1 166.4)">11</text>
<text x="139.4" y="166.4" transform="rotate(-90 139.4 166.4)">13</text>
<text x="142" y="166.4" transform="rotate(-90 142 166.4)">12</text>
<text x="144.5" y="166.4" transform="rotate(-90 144.5 166.4)">11</text>
<text x="213.1" y="166.4" transform="rotate(-90 213.1 166.4)">13</text>
<text x="215.6" y="166.4" transform="rotate(-90 215.6 166.4)">12</text>
<text x="218.2" y="166.4" transform="rotate(-90 218.2 166.4)">11</text>
</g>
<g font-size="1.8" fill="#006464">
<text x="53.5" y="19.9">J2</text>
<text x="31.7" y="42.7">+5V</text>
<text x="248.6" y="45.3">+3.3V</text>
<text x="251.7" y="50.6">C201</text>
<text x="251.7" y="52.4">100nF</text>
<text x="15.6" y="56.7">J202</text>
<text x="87" y="58.6">GND</text>
<text x="139.6" y="55.4">+5V</text>
<text x="144.4" y="55.4">+3.3V</text>
<text x="215.5" y="55.4">+3.3V</text>
<text x="147.9" y="64.3">U202</text>
<text x="218.2" y="64.1" transform="rotate(-90 218.2 64.1)">VCC</text>
<text x="249.6" y="63.6">GND</text>
<text x="138.2" y="71.9">B1</text>
<text x="147.6" y="66.9">SN74LVC8T245DBR</text>
<text x="149" y="71.9">A1</text>
<text x="214" y="68.3">Y</text>
<text x="224.2" y="70.9">A</text>
<text x="91.1" y="75.8">+3.3V</text>
<text x="101.2" y="75.8">+3.3V</text>
<text x="112.9" y="75.8">+5V</text>
<text x="138.2" y="77">B3</text>
<text x="138.2" y="74.5">B2</text>
<text x="143.1" y="74.6" transform="rotate(-90 143.1 74.6)">VCCB</text>
<text x="145.6" y="74.6" transform="rotate(-90 145.6 74.6)">VCCB</text>
<text x="148.1" y="74.4" transform="rotate(-90 148.1 74.4)">VCCA</text>
<text x="149" y="74.5">A2</text>
<text x="149" y="77">A3</text>
<text x="218.2" y="76.9" transform="rotate(-90 218.2 76.9)">GND</text>
<text x="94.2" y="81.1">C210</text>
<text x="94.2" y="82.9">10uF</text>
<text x="104.4" y="81.1">C204</text>
<text x="104.4" y="82.9">100nF</text>
<text x="114.6" y="81.1">C205</text>
<text x="114.6" y="82.9">100nF</text>
<text x="138.2" y="82.1">B5</text>
<text x="138.2" y="79.6">B4</text>
<text x="149" y="79.6">A4</text>
<text x="149" y="82.1">A5</text>
<text x="216.4" y="83.4">GND</text>
<text x="248.6" y="78.3">+3.3V</text>
<text x="251.7" y="83.6">C206</text>
<text x="138.2" y="89.7">B8</text>
<text x="138.2" y="87.2">B7</text>
<text x="138.2" y="84.6">B6</text>
<text x="149" y="89.7">A8</text>
<text x="149" y="84.6">A6</text>
<text x="149" y="87.2">A7</text>
<text x="215.5" y="85.9">+3.3V</text>
<text x="251.7" y="85.4">100nF</text>
<text x="23.3" y="94.1">GND</text>
<text x="92.1" y="94.1">GND</text>
<text x="102.3" y="94.1">GND</text>
<text x="112.4" y="94.1">GND</text>
<text x="148.1" y="94.8">DIR</text>
<text x="218.2" y="94.6" transform="rotate(-90 218.2 94.6)">VCC</text>
<text x="140.5" y="98" transform="rotate(-90 140.5 98)">GND</text>
<text x="143.1" y="98" transform="rotate(-90 143.1 98)">GND</text>
<text x="145.6" y="98" transform="rotate(-90 145.6 98)">GND</text>
<text x="148.8" y="97.3">OE</text>
<text x="214" y="98.8">Y</text>
<text x="224.2" y="101.3">A</text>
<text x="249.6" y="96.7">GND</text>
<text x="158.1" y="104.3">GND</text>
<text x="218.2" y="107.4" transform="rotate(-90 218.2 107.4)">GND</text>
<text x="216.4" y="113.9">GND</text>
<text x="48.2" y="118.9">+5V</text>
<text x="53" y="118.9">+3.3V</text>
<text x="139.6" y="118.9">+5V</text>
<text x="140.4" y="114.4">GND</text>
<text x="144.4" y="118.9">+3.3V</text>
<text x="213.3" y="118.9">+5V</text>
<text x="218.1" y="118.9">+3.3V</text>
<text x="56.2" y="130.4">SN74LVC8T245DBR</text>
<text x="56.5" y="127.8">U204</text>
<text x="147.6" y="130.4">SN74LVC8T245DBR</text>
<text x="147.9" y="127.8">U205</text>
<text x="221.3" y="130.4">SN74LVC8T245DBR</text>
<text x="221.6" y="127.8">U206</text>
<text x="46.7" y="138">B2</text>
<text x="46.7" y="135.4">B1</text>
<text x="56.7" y="137.9" transform="rotate(-90 56.7 137.9)">VCCA</text>
<text x="57.5" y="135.4">A1</text>
<text x="57.5" y="138">A2</text>
<text x="138.2" y="138">B2</text>
<text x="138.2" y="135.4">B1</text>
<text x="148.1" y="137.9" transform="rotate(-90 148.1 137.9)">VCCA</text>
<text x="149" y="135.4">A1</text>
<text x="149" y="138">A2</text>
<text x="211.8" y="138">B2</text>
<text x="211.8" y="135.4">B1</text>
<text x="221.8" y="137.9" transform="rotate(-90 221.8 137.9)">VCCA</text>
<text x="222.6" y="135.4">A1</text>
<text x="222.6" y="138">A2</text>
<text x="46.7" y="143.1">B4</text>
<text x="46.7" y="140.5">B3</text>
<text x="51.6" y="138.1" transform="rotate(-90 51.6 138.1)">VCCB</text>
<text x="54.2" y="138.1" transform="rotate(-90 54.2 138.1)">VCCB</text>
<text x="57.5" y="140.5">A3</text>
<text x="57.5" y="143.1">A4</text>
<text x="138.2" y="143.1">B4</text>
<text x="138.2" y="140.5">B3</text>
<text x="143.1" y="138.1" transform="rotate(-90 143.1 138.1)">VCCB</text>
<text x="145.6" y="138.1" transform="rotate(-90 145.6 138.1)">VCCB</text>
<text x="149" y="140.5">A3</text>
<text x="149" y="143.1">A4</text>
<text x="211.8" y="143.1">B4</text>
<text x="211.8" y="140.5">B3</text>
<text x="216.7" y="138.1" transform="rotate(-90 216.7 138.1)">VCCB</text>
<text x="219.3" y="138.1" transform="rotate(-90 219.3 138.1)">VCCB</text>
<text x="222.6" y="140.5">A3</text>
<text x="222.6" y="143.1">A4</text>
<text x="46.7" y="148.1">B6</text>
<text x="46.7" y="145.6">B5</text>
<text x="57.5" y="145.6">A5</text>
<text x="57.5" y="148.1">A6</text>
<text x="138.2" y="148.1">B6</text>
<text x="138.2" y="145.6">B5</text>
<text x="149" y="145.6">A5</text>
<text x="149" y="148.1">A6</text>
<text x="211.8" y="148.1">B6</text>
<text x="211.8" y="145.6">B5</text>
<text x="222.6" y="145.6">A5</text>
<text x="222.6" y="148.1">A6</text>
<text x="46.7" y="153.2">B8</text>
<text x="46.7" y="150.7">B7</text>
<text x="57.5" y="153.2">A8</text>
<text x="57.5" y="150.7">A7</text>
<text x="138.2" y="153.2">B8</text>
<text x="138.2" y="150.7">B7</text>
<text x="149" y="153.2">A8</text>
<text x="149" y="150.7">A7</text>
<text x="211.8" y="153.2">B8</text>
<text x="211.8" y="150.7">B7</text>
<text x="222.6" y="153.2">A8</text>
<text x="222.6" y="150.7">A7</text>
<text x="14.9" y="159.6">+3.3V</text>
<text x="25" y="159.6">+3.3V</text>
<text x="36.7" y="159.6">+5V</text>
<text x="49.1" y="161.5" transform="rotate(-90 49.1 161.5)">GND</text>
<text x="51.6" y="161.5" transform="rotate(-90 51.6 161.5)">GND</text>
<text x="54.2" y="161.5" transform="rotate(-90 54.2 161.5)">GND</text>
<text x="56.7" y="158.3">DIR</text>
<text x="57.3" y="160.8">OE</text>
<text x="103.8" y="159.6">+3.3V</text>
<text x="112.9" y="159.6">+5V</text>
<text x="119" y="159.6">+3.3V</text>
<text x="128.2" y="159.6">+5V</text>
<text x="140.5" y="161.5" transform="rotate(-90 140.5 161.5)">GND</text>
<text x="143.1" y="161.5" transform="rotate(-90 143.1 161.5)">GND</text>
<text x="145.6" y="161.5" transform="rotate(-90 145.6 161.5)">GND</text>
<text x="148.1" y="158.3">DIR</text>
<text x="148.8" y="160.8">OE</text>
<text x="190.1" y="159.6">+3.3V</text>
<text x="201.8" y="159.6">+5V</text>
<text x="214.2" y="161.5" transform="rotate(-90 214.2 161.5)">GND</text>
<text x="216.7" y="161.5" transform="rotate(-90 216.7 161.5)">GND</text>
<text x="219.3" y="161.5" transform="rotate(-90 219.3 161.5)">GND</text>
<text x="221.8" y="158.3">DIR</text>
<text x="222.4" y="160.8">OE</text>
<text x="18" y="164.9">C207</text>
<text x="18" y="166.7">10uF</text>
<text x="28.2" y="164.9">C208</text>
<text x="28.2" y="166.7">100nF</text>
<text x="38.4" y="164.9">C209</text>
<text x="106.9" y="164.9">C202</text>
<text x="106.9" y="166.7">10uF</text>
<text x="114.6" y="164.9">C203</text>
<text x="114.6" y="166.7">10uF</text>
<text x="122.2" y="164.9">C211</text>
<text x="129.8" y="164.9">C212</text>
<text x="158.1" y="167.8">GND</text>
<text x="193.3" y="164.9">C213</text>
<text x="193.3" y="166.7">100nF</text>
<text x="203.5" y="164.9">C214</text>
<text x="231.8" y="167.8">GND</text>
<text x="243.5" y="164.7">+3.3V</text>
<text x="255.2" y="164.7">+5V</text>
<text x="246.6" y="170">C215</text>
<text x="246.6" y="171.8">10uF</text>
<text x="256.8" y="170">C216</text>
<text x="256.8" y="171.8">10uF</text>
<text x="15.9" y="177.9">GND</text>
<text x="26.1" y="177.9">GND</text>
<text x="36.2" y="177.9">GND</text>
<text x="48.9" y="177.9">GND</text>
<text x="104.8" y="177.9">GND</text>
<text x="112.4" y="177.9">GND</text>
<text x="120" y="177.9">GND</text>
<text x="127.7" y="177.9">GND</text>
<text x="140.4" y="177.9">GND</text>
<text x="191.2" y="177.9">GND</text>
<text x="201.3" y="177.9">GND</text>
<text x="214" y="177.9">GND</text>
<text x="37.7" y="185">+3.3V</text>
<text x="244.5" y="183">GND</text>
<text x="254.7" y="183">GND</text>
<text x="44.5" y="190.1">R201</text>
<text x="44.5" y="192.6">R202</text>
</g>
<g font-size="1.8" fill="#840084">
<text x="251.6" y="58">0603</text>
<text x="251.7" y="56.1">16V</text>
<text x="253.4" y="54.3">X7R</text>
<text x="94" y="88.5">0603</text>
<text x="94.1" y="86.5">10V</text>
<text x="95.9" y="84.7">X5R</text>
<text x="104.3" y="88.5">0603</text>
<text x="104.4" y="86.6">16V</text>
<text x="106.1" y="84.8">X7R</text>
<text x="114.4" y="88.5">0603</text>
<text x="114.6" y="86.6">16V</text>
<text x="116.2" y="84.8">X7R</text>
<text x="251.7" y="89.1">16V</text>
<text x="253.4" y="87.3">X7R</text>
<text x="251.6" y="91">0603</text>
<text x="17.8" y="172.3">0603</text>
<text x="17.9" y="170.3">10V</text>
<text x="19.7" y="168.5">X5R</text>
<text x="28.1" y="172.3">0603</text>
<text x="28.2" y="170.4">16V</text>
<text x="29.9" y="168.6">X7R</text>
<text x="38.2" y="172.3">0603</text>
<text x="38.4" y="170.4">16V</text>
<text x="40" y="168.6">X7R</text>
<text x="106.7" y="172.3">0603</text>
<text x="106.8" y="170.3">10V</text>
<text x="108.6" y="168.5">X5R</text>
<text x="114.3" y="172.3">0603</text>
<text x="114.4" y="170.3">10V</text>
<text x="116.2" y="168.5">X5R</text>
<text x="122.1" y="172.3">0603</text>
<text x="122.2" y="170.4">16V</text>
<text x="123.8" y="168.6">X7R</text>
<text x="129.7" y="172.3">0603</text>
<text x="129.8" y="170.4">16V</text>
<text x="131.5" y="168.6">X7R</text>
<text x="193.2" y="172.3">0603</text>
<text x="193.3" y="170.4">16V</text>
<text x="195" y="168.6">X7R</text>
<text x="203.3" y="172.3">0603</text>
<text x="203.5" y="170.4">16V</text>
<text x="205.1" y="168.6">X7R</text>
<text x="248.3" y="173.6">X5R</text>
<text x="258.5" y="173.6">X5R</text>
<text x="246.4" y="177.4">0603</text>
<text x="246.5" y="175.4">10V</text>
<text x="256.5" y="177.4">0603</text>
<text x="256.7" y="175.4">10V</text>
<text x="59.1" y="190.1">5% 0603</text>
<text x="59.1" y="192.6">5% 0603</text>
</g>
<g font-size="1.8" fill="#009600">
<text x="223.5" y="65.8">~{OE}</text>
<text x="223.5" y="96.3">~{OE}</text>
</g>
<g font-size="1.8" fill="#000084">
<text x="107.7" y="67">A[0..15]</text>
<text x="176.7" y="67">Z80_A[0..15]</text>
<text x="17.3" y="127.9">D[0..7]</text>
<text x="80.1" y="127.9">Z80_D[0..7]</text>
</g>
<g font-size="1.4" fill="#006464">
<text x="25.1" y="78.1" transform="rotate(-90 25.1 78.1)">C</text>
<text x="31.8" y="81">B</text>
<text x="25.1" y="85.6" transform="rotate(-90 25.1 85.6)">E</text>
</g>
</svg>
